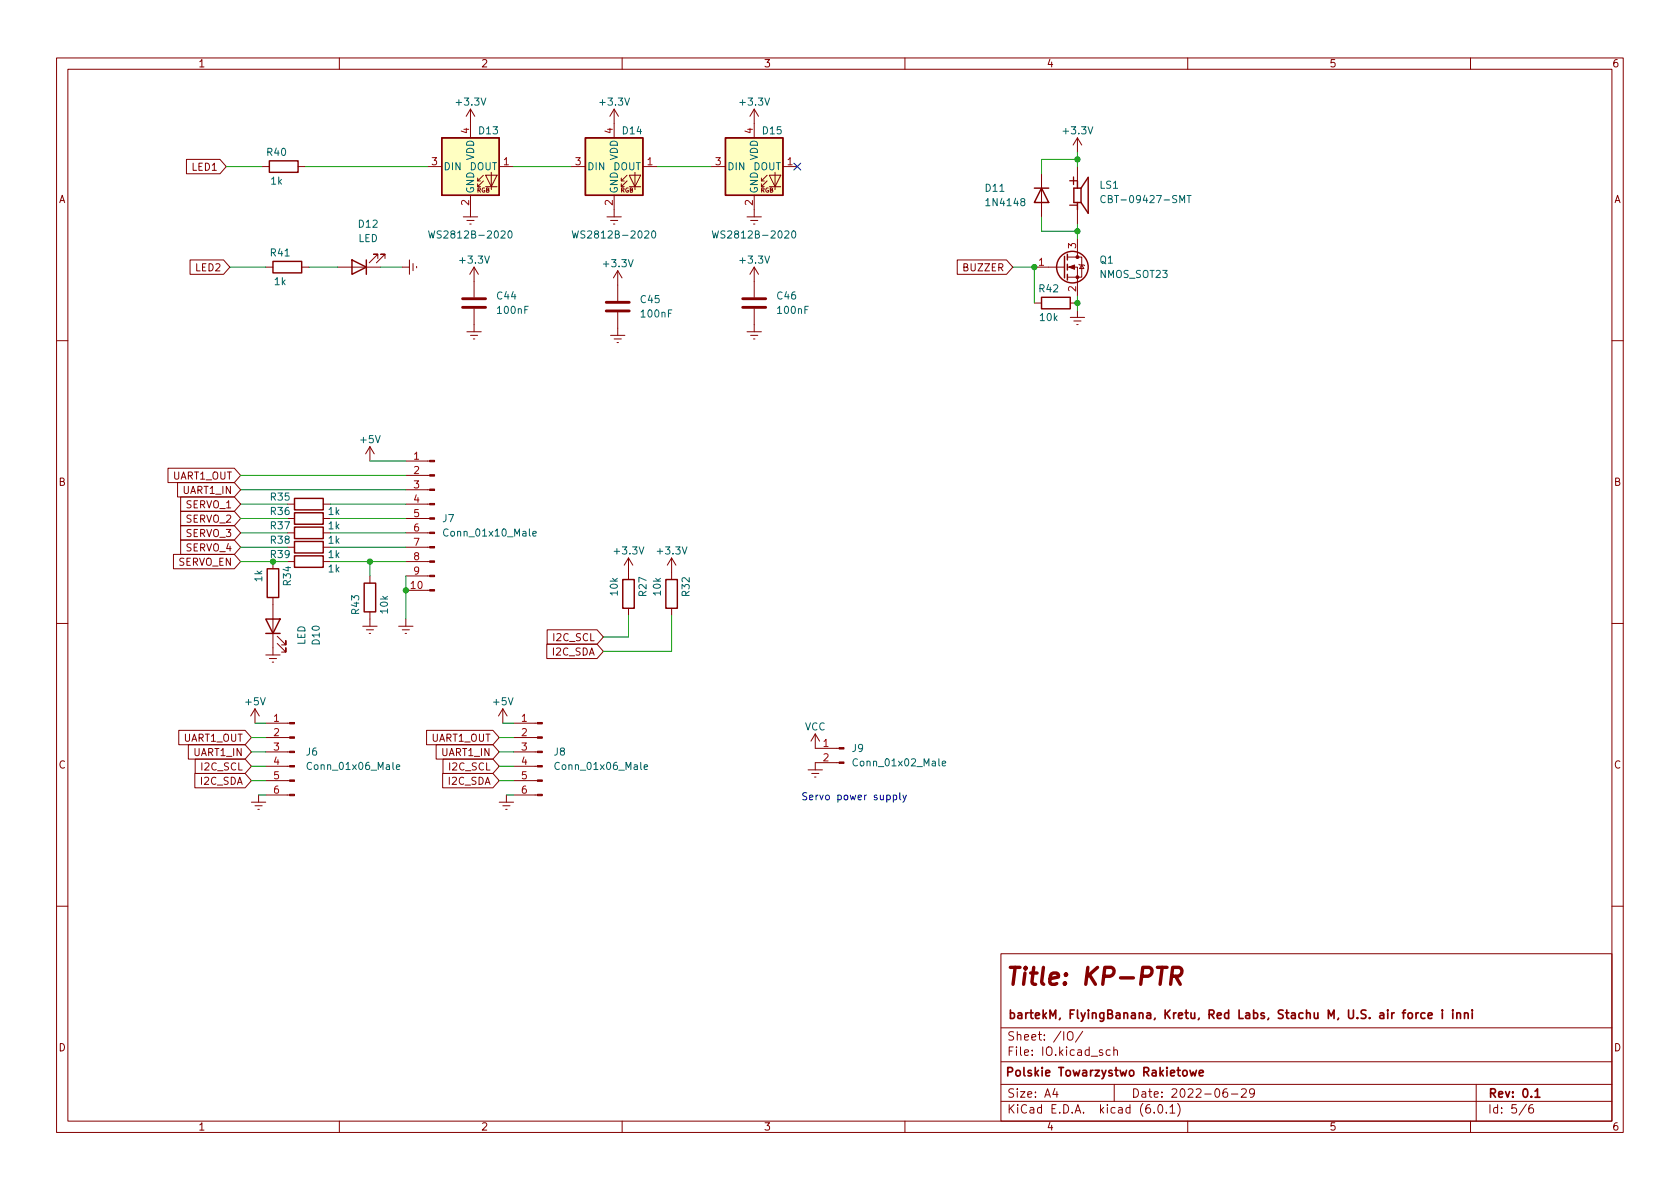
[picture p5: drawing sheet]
<svg xmlns="http://www.w3.org/2000/svg" width="297mm" height="210mm" viewBox="0 0 297 210" stroke-linecap="round" stroke-linejoin="round" font-family="sans-serif">
<g fill="none" stroke="#840000" stroke-width=".18">
<path d="M10 10.2h277v190.1h-277zM12 12.2h273v186.1h-273zM60 10.2v2M83.2 19.3l-.8 1.3M83.2 19.3v5.1M83.2 19.3l.7 1.3M108.6 19.3v5.1M108.6 19.3l-.8 1.3M108.6 19.3l.7 1.3M110 10.2v2M133.3 19.3l-.7 1.3M133.3 19.3v5.1"/>
<path d="M133.3 19.3l.8 1.3M160 10.2v2M210 10.2v2M260 10.2v2M33 28.2h5.9l1.1 1.3-1.1 1.2h-5.9zM46.4 29.5h1.2M52.7 29.5h1.3M75.6 29.5h2.5M81.9 38.3h2.6M82.5 39h1.3M83.1 39.6h.2M83.2 34.5v3.8"/>
<path d="M84.5 32h.5M85.5 32l-1 1v-.5M85.5 31l-1 1v-.5M85.9 31h2l-1 2zM85.9 33h2M86.9 30.5v3M88.3 29.5h2.5M101 29.5h2.5M107.3 38.3h2.6M107.9 39h1.3M108.5 39.6h.2M108.6 34.5v3.8"/>
<path d="M109.9 32h.5M110.9 32l-1 1v-.5M110.9 31l-1 1v-.5M111.3 31h2l-1 2zM111.3 33h2M112.3 30.5v3M113.7 29.5h2.5M125.7 29.5h2.6M132.1 38.3h2.5M132.7 39h1.3M133.2 39.6h.3M133.3 34.5v3.8"/>
<path d="M134.6 32h.5M135.6 32l-1 1v-.5M135.6 31l-1 1v-.5M136 31h2l-1 2zM136 33h2M137 30.5v3M138.4 29.5h2.6M184.1 30.7v7.6M190.5 24.4v2.5M190.5 29.5v2.5M190.5 37.1v2.5M190.5 24.4l-.8 1.2"/>
<path d="M190.5 24.4l.8 1.2M33.6 46h5.9l1.1 1.2-1.1 1.3h-5.9zM47 47.2h1.3M53.3 47.2h1.3M59.7 47.2h7.6M66.8 45.7v-.7h-.8h.8l-1.5 1.5M68.1 45.7v-.7h-.8h.8l-1.6 1.5M71.1 47.2h1.3M72.4 46v2.5M73 46.6v1.3M73.7 47.1v.3M82.5 58.7h2.6"/>
<path d="M83.2 59.3h1.3M83.7 59.9h.2M83.8 47.2v5.4M83.8 54.6v4.1M83.8 47.2l-.7 1.3M83.8 47.2l.8 1.3M107.9 59.3h2.6M108.6 59.9h1.3M109.2 47.9v5.3M109.2 55.2v4.1M109.2 47.9l-.7 1.2M109.2 47.9l.8 1.2"/>
<path d="M132.1 58.7h2.5M132.7 59.3h1.3M133.2 59.9h.3M133.3 47.2v5.4M133.3 54.6v4.1M133.3 47.2l-.7 1.3M133.3 47.2l.8 1.3M169.2 46h8.8l1.1 1.2-1.1 1.3h-8.8zM182.9 47.2h5.3M182.9 53.6h1.2M188.7 47.2h1.8v5.1M188.7 45.5h2.6v3.5h-2.6"/>
<path d="M189.2 53.6h1.3M189.2 56.1h2.6M189.9 56.8h1.2M190.4 57.4h.2M190.5 42.2v3.3M190.5 54.9v1.2M190.8 46.7l.1 .2h.7l.2 .1M191.3 46.9l.3 .6h-.7zM10 60.2h2M65.4 79l-.8 1.3M65.4 79v2.5M65.4 79l.8 1.3"/>
<path d="M109.1 60.6h.2M285 60.2h2M29.7 82.8h11.7l1.1 1.3-1.1 1.2h-11.7zM30.7 98h10.7l1.1 1.3-1.1 1.3h-10.7zM31.4 85.3h10l1.1 1.3-1.1 1.3h-10zM31.9 95.5h9.5l1.1 1.3-1.1 1.2h-9.5zM31.9 87.9h9.5l1.1 1.2-1.1 1.3h-9.5zM31.9 90.4h9.5l1.1 1.3-1.1 1.3h-9.5zM31.9 93h9.5l1.1 1.2-1.1 1.3h-9.5zM48.3 99.3v1.3M50.8 91.7h1.3M50.8 99.3h1.3"/>
<path d="M50.8 96.8h1.3M50.8 94.2h1.3M50.8 89.1h1.3M57.1 91.7h1.3M57.1 99.3h1.3M57.1 96.8h1.3M57.1 94.2h1.3M57.1 89.1h1.3M71.8 91.7h4.2M71.8 99.3h4.2M71.8 96.8h4.2M71.8 94.2h4.2"/>
<path d="M71.8 89.1h4.2M71.8 86.6h4.2M71.8 84.1h4.2M71.8 81.5h4.2M111.1 98.7v3.8M111.1 98.7l-.7 1.2M111.1 98.7l.8 1.2M118.7 98.7v3.8M118.7 98.7l-.7 1.2M118.7 98.7l.8 1.2M10 110.2h2M47 115.8h2.5"/>
<path d="M47.6 116.5h1.3M48.1 117.1h.3M48.3 105.7v10.1M49 113.8l1.5 1.5v-.8v.8h-.7M49 112.5l1.5 1.5v-.7v.7h-.7M64.1 110.7h2.6M64.8 111.4h1.2M65.3 112h.2M65.4 101.8v1.3M65.4 108.2v2.5M70.5 110.7h2.5M71.1 111.4h1.3"/>
<path d="M71.6 112h.3M71.8 109.5v1.2M71.8 104.4h4.2M71.8 101.8h4.2M96.7 113.9h8.9l1.1 1.3-1.1 1.3h-8.9zM96.7 111.4h8.9l1.1 1.2-1.1 1.3h-8.9zM111.1 107.6v1.2M118.7 107.6v1.2M285 110.2h2M31.6 129.2h11.7l1.1 1.2-1.1 1.3h-11.7zM33.3 131.7h10l1.1 1.3-1.1 1.2h-10zM34.4 136.8h8.9l1.1 1.2-1.1 1.3h-8.9z"/>
<path d="M34.5 134.2h8.8l1.1 1.3-1.1 1.3h-8.8zM45.1 125.3l-.8 1.3M45.1 125.3v2.6M45.1 125.3l.7 1.3M47 138h4.2M47 135.5h4.2M47 133h4.2M47 130.4h4.2M47 127.9h4.2M75.4 129.2h11.8l1.1 1.2-1.1 1.3h-11.8zM77.1 131.7h10.1l1.1 1.3-1.1 1.2h-10.1zM78.3 136.8h8.9l1.1 1.2-1.1 1.3h-8.9z"/>
<path d="M78.3 134.2h8.9l1.1 1.3-1.1 1.3h-8.9zM88.9 125.3l-.8 1.3M88.9 125.3v2.6M88.9 125.3l.8 1.3M90.8 138h4.2M90.8 135.5h4.2M90.8 133h4.2M90.8 130.4h4.2M90.8 127.9h4.2M142.9 136.1h2.5M143.5 136.8h1.3M144 137.4h.3"/>
<path d="M144.1 129.8v2.5h4.3M144.1 129.8l-.7 1.3M144.1 129.8l.8 1.3M148.4 134.9h-4.3v1.2M44.4 141.9h2.6M45.1 142.5h1.3M45.6 143.1h.2M45.7 140.6v1.3M47 140.6h4.2M88.3 141.9h2.5M88.9 142.5h1.3M89.4 143.1h.3"/>
<path d="M89.5 140.6v1.3M90.8 140.6h4.2M10 160.2h2M177 168.7h108v29.6h-108zM285 160.2h2M60 198.3v2M110 198.3v2M160 198.3v2M177 194.8h108M177 191.8h108M177 187.8h108M177 181.8h108"/>
<path d="M186.5 192.5l-.4 1h1M186.9 193v1M188.8 182.6a.5 .5 0 0 1 .6-.2 .5 .5 0 0 1 .3 .5v.5a.5 .5 0 0 1-.5 .6 .5 .5 0 0 1-.5-.6zM191.4 182.4l-1.3 1.9M196.3 185.7l-.4-.1-.3 .3v.4l.1 .3h.6M196.9 185.8l.2-.2 .4 .1 .1 .9M196.9 185.1v1.5M197 191.8v3M204.1 196.7v.1M204.9 195.4l.2-.1a.81 .81 0 0 1 .6 .7 .81 .81 0 0 1-.3 .8h-.2a.81 .81 0 0 1-.6-.6 .81 .81 0 0 1 .3-.8zM206.2 196.7v.1M206.9 195.8l.4-.5v1.5"/>
<path d="M206.9 196.8h.8M208.2 195.1a1.72 1.72 0 0 1 0 2.3M210 198.3v2M216.9 192.5a.59 .59 0 0 0-.7 .7v.5l.2 .3h.4l.2-.1 .1-.5-.2-.2-.4-.1-.3 .3M217.7 193.5h1.2M219.5 192.7l.6-.2 .2 .2 .1 .3-1 1h1M221.8 193.2l-.3 .3-.4-.1-.2-.2 .2-.6 .4-.1 .2 .2a.99 .99 0 0 1-.3 1.3h-.3M260 198.3v2M261 191.8v6.5M269.9 195.3l-1.3 1.9M271 195.3a.6 .6 0 0 0-.7 .7v.5l.1 .3h.5l.2-.1 .1-.5-.2-.2-.4-.1-.3 .3"/>
</g>
<g fill="none" stroke="#840000" stroke-width=".3">
<path d="M249 179.2l.2-.1 .5 .1v.6l-.1 .2-.4 .1-.2-.1zM250.4 179.1v1M250.8 179.1l-.3 .1-.1 .2M251.9 179.2l-.4-.1-.3 .3v.4l.2 .2h.5M252.5 179.6l.7-.1v-.3l-.5-.1-.2 .2 .1 .7h.6M255 178.6v.1M255 179.1v1M256.9 178.6v.1M256.9 179.1v1M257.6 179.2l.2-.1 .4 .1v.9M257.6 179.1v1M258.9 179.2l.3-.1 .3 .1 .1 .9"/>
<path d="M258.9 179.1v1M260.3 178.6v.1M260.3 179.1v1M210.4 189.3l.3 1 .3-.8 .3 .8 .2-1M212 189.8l.8-.2-.1-.3h-.4l-.3 .2 .1 .7h.6M271.4 193l.4-.5v1.5M271.4 194h.9"/>
</g>
<path d="M204.6 171.1h1.7M207.1 172.6h1.2a.83 .83 0 0 0 .7-.7 .83 .83 0 0 0-.5-.8h-1.2l-.3 3M207.9 172.6l.8 1.5" fill="none" stroke="#840000" stroke-width=".6"/>
<path d="M81.8 54.4h4.1M81.8 52.8h4.1M107.2 55h4.1M107.2 53.5h4.1M131.3 54.4h4.1M131.3 52.8h4.1" fill="none" stroke="#840000" stroke-width=".51"/>
<g fill="#ffffc2" stroke="#ffffc2" stroke-width=".18">
<path d="M78.1 24.4h10.2v10.1h-10.2z"/>
<path d="M128.3 24.4h10.1v10.1h-10.1z"/>
<path d="M103.5 24.4h10.2v10.1h-10.2z"/>
</g>
<g fill="none" stroke="#840000" stroke-width=".25">
<path d="M47.6 28.4h5.1v2.1h-5.1zM78.1 24.4h10.2v10.1h-10.2zM103.5 24.4h10.2v10.1h-10.2zM128.3 24.4h10.1v10.1h-10.1zM182.9 33.3h2.5M184.1 33.3l1.3 2.5h-2.5zM189.9 33.3v2.5M190.5 35.8h.6M192.4 31.4v6.3l-1.3-1.9v-2.5zM48.3 46.2h5v2.1h-5zM62.2 46l2.6 1.2-2.6 1.3zM64.8 46v2.5"/>
<path d="M184.1 52.6h5.1v2h-5.1zM188.2 45.3v3.8M188.7 45v1M188.7 46.7v1M188.7 48.5v1M52.1 90.7h5v2h-5zM52.1 88.1h5v2.1h-5zM52.1 93.2h5v2h-5zM52.1 95.8h5v2h-5zM52.1 98.3h5v2h-5zM47 109.5h2.5l-1.2 2.5zM47 112h2.5"/>
<path d="M47.2 100.6h2.1v5.1h-2.1zM64.4 103.1h2v5.1h-2zM110.1 102.5h2v5.1h-2zM117.7 102.5h2.1v5.1h-2.1z"/>
<circle cx="189.6" cy="47.2" r="2.79"/>
</g>
<g fill="none" stroke="#006464" stroke-width=".18">
<path d="M195.4 34.7a.6 .6 0 0 0-.8 .4 .6 .6 0 0 0 .6 .7l.2-.1M209.9 34.6h.7M210.2 34.6v1.2M75.8 40.8l.3 1.3 .2-.9 .3 .9 .3-1.3M89.9 40.9l.2-.1a.68 .68 0 0 1 .4 .7 .68 .68 0 0 1-.4 .6l-.2-.1-.1-.4zM101.2 40.8l.3 1.3 .2-.9 .3 .9 .3-1.3M115.3 40.9l.2-.1a.68 .68 0 0 1 .4 .7 .68 .68 0 0 1-.4 .6l-.2-.1-.1-.4zM125.9 40.8l.3 1.3 .3-.9 .2 .9 .3-1.3M140.1 40.9l.2-.1a.68 .68 0 0 1 .4 .7 .68 .68 0 0 1-.4 .6l-.2-.1-.1-.4zM94.2 94.4l.6-.1v-.3h-.4l-.2 .1 .1 .6h.5M70.1 135.7l.6-.2-.1-.2-.3-.1-.2 .2v.6h.5M113.9 135.7l.6-.2-.1-.2-.3-.1-.2 .2 .1 .6h.4"/>
<path d="M166.6 135l.6-.1-.1-.2-.3-.1-.2 .2 .1 .6h.4"/>
</g>
<g fill="#840000" stroke="#840000" stroke-width=".18">
<path d="M51.2 140.5h.9v.2h-.9z"/>
<path d="M51.2 137.9h.9v.3h-.9z"/>
<path d="M51.2 135.4h.9v.2h-.9z"/>
<path d="M51.2 132.8h.9v.3h-.9z"/>
<path d="M51.2 130.3h.9v.3h-.9z"/>
<path d="M51.2 127.8h.9v.2h-.9z"/>
<path d="M95 140.5h.9v.2h-.9z"/>
<path d="M95 137.9h.9v.3h-.9z"/>
<path d="M95 135.4h.9v.2h-.9z"/>
<path d="M95 132.8h.9v.3h-.9z"/>
<path d="M95 130.3h.9v.3h-.9z"/>
<path d="M95 127.8h.9v.2h-.9z"/>
<path d="M189 47.2l1-.3v.7z"/>
<path d="M148.4 134.7h.8v.3h-.8z"/>
<path d="M148.4 132.2h.8v.3h-.8z"/>
<path d="M76 104.3h.8v.2h-.8z"/>
<path d="M76 101.7h.8v.3h-.8z"/>
<path d="M76 99.2h.8v.2h-.8z"/>
<path d="M76 96.6h.8v.3h-.8z"/>
<path d="M76 94.1h.8v.3h-.8z"/>
<path d="M76 91.6h.8v.2h-.8z"/>
<path d="M76 89h.8v.3h-.8z"/>
<path d="M76 86.5h.8v.2h-.8z"/>
<path d="M76 83.9h.8v.3h-.8z"/>
<path d="M76 81.4h.8v.3h-.8z"/>
<circle cx="190.5" cy="49" r=".25"/>
<circle cx="190.5" cy="45.5" r=".25"/>
</g>
<path d="M157.9 140.7l.4-.1 .3 .2-.2 .6h-.5M157.9 140.6v1.3M159.1 140.2v1.1l.2 .1M159.6 140.6l.3 .8M160.2 140.6l-.4 1.1-.2 .2" fill="none" stroke="#0000c2" stroke-width=".18"/>
<g fill="none" stroke="#009600" stroke-width=".18">
<path d="M40 29.5h6.4M54 29.5h21.6M90.8 29.5h10.2M116.2 29.5h9.5M184.1 38.3v2.6h6.4M190.5 26.9v2.6M190.5 39.6v2.6M190.5 28.2h-6.4v2.5M40.6 47.2h6.4M54.6 47.2h5.1M67.3 47.2h3.8M179.1 47.2h3.8v6.4"/>
<path d="M190.5 52.3v2.6M42.5 96.8h8.3M42.5 99.3h5.8M42.5 89.1h8.3M42.5 84.1h29.3M42.5 91.7h8.3M42.5 94.2h8.3M42.5 86.6h29.3M58.4 96.8h13.4M58.4 99.3h13.4M58.4 89.1h13.4M58.4 91.7h13.4"/>
<path d="M58.4 94.2h13.4M65.4 99.3v2.5M65.4 81.5h6.4M71.8 101.8v7.7M111.1 108.8v3.8h-4.4M118.7 108.8v6.4h-12M44.4 130.4h2.6M44.4 135.5h2.6M44.4 133h2.6M44.4 138h2.6M45.1 127.9h1.9M88.3 130.4h2.5"/>
<path d="M88.3 135.5h2.5M88.3 133h2.5M88.3 138h2.5M88.9 127.9h1.9M45.7 140.6h1.3M89.5 140.6h1.3"/>
</g>
<path d="M140.4 28.8l1.2 1.3M141.6 28.8l-1.2 1.3" fill="none" stroke="#000084" stroke-width=".18"/>
<g fill="#009600" stroke="#009600" stroke-width=".18">
<circle cx="71.8" cy="104.4" r=".46"/>
<circle cx="48.3" cy="99.3" r=".46"/>
<circle cx="65.4" cy="99.3" r=".46"/>
<circle cx="190.5" cy="28.2" r=".46"/>
<circle cx="190.5" cy="40.9" r=".46"/>
<circle cx="190.5" cy="53.6" r=".46"/>
<circle cx="182.9" cy="47.2" r=".46"/>
</g>
<text font-size="4.2" fill="#840000" x="177.6" y="174.2">Title: KP-PTR</text>
<g font-size="2.5" fill="#840000">
<text x="189.1" y="32.7">+</text>
<text x="189.4" y="37">-</text>
</g>
<g font-size="2.1" fill="#840000">
<text x="178" y="184">Sheet: /IO/</text>
<text x="178.1" y="180.2">bartekM, FlyingBanana, Kretu, Red Labs, Stachu M, U.S. air force i inni</text>
<text x="177.6" y="190.3">Polskie Towarzystwo Rakietowe</text>
<text x="178" y="186.7">File: IO.kicad_sch</text>
<text x="178" y="196.9">KiCad E.D.A. kicad (6.0.1)</text>
<text x="178" y="194.1">Size: A4</text>
<text x="200" y="194.1">Date: 2022-06-29</text>
<text x="263" y="194.1">Rev: 0.1</text>
<text x="263" y="196.9">Id: 5/6</text>
</g>
<g font-size="1.8" fill="#840000">
<text x="35" y="11.9">1</text>
<text x="85" y="11.9">2</text>
<text x="135" y="11.9">3</text>
<text x="185" y="11.9">4</text>
<text x="235" y="11.9">5</text>
<text x="285" y="11.9">6</text>
<text x="10.3" y="35.9">A</text>
<text x="34.1" y="30.2">LED1</text>
<text x="285.3" y="35.9">A</text>
<text x="34.7" y="48">LED2</text>
<text x="170.5" y="48">BUZZER</text>
<text x="10.3" y="85.9">B</text>
<text x="30.5" y="84.8">UART1_OUT</text>
<text x="32.5" y="87.3">UART1_IN</text>
<text x="33" y="89.9">SERVO_1</text>
<text x="285.3" y="85.9">B</text>
<text x="33" y="92.4">SERVO_2</text>
<text x="33" y="95">SERVO_3</text>
<text x="31.5" y="100">SERVO_EN</text>
<text x="33" y="97.5">SERVO_4</text>
<text x="98" y="113.4">I2C_SCL</text>
<text x="97.8" y="115.9">I2C_SDA</text>
<text x="32.4" y="131.1">UART1_OUT</text>
<text x="76.2" y="131.1">UART1_OUT</text>
<text x="10.3" y="135.9">C</text>
<text x="34.4" y="133.7">UART1_IN</text>
<text x="35.7" y="136.2">I2C_SCL</text>
<text x="78.2" y="133.7">UART1_IN</text>
<text x="79.6" y="136.2">I2C_SCL</text>
<text x="285.3" y="135.9">C</text>
<text x="35.6" y="138.8">I2C_SDA</text>
<text x="79.4" y="138.8">I2C_SDA</text>
<text x="10.3" y="185.9">D</text>
<text x="285.3" y="185.9">D</text>
<text x="35" y="199.9">1</text>
<text x="85" y="199.9">2</text>
<text x="135" y="199.9">3</text>
<text x="185" y="199.9">4</text>
<text x="235" y="199.9">5</text>
<text x="285" y="199.9">6</text>
</g>
<g font-size="1.8" fill="#006464">
<text x="80.8" y="18.7">+3.3V</text>
<text x="84.7" y="23.7">D13</text>
<text x="106.2" y="18.7">+3.3V</text>
<text x="110.1" y="23.7">D14</text>
<text x="131" y="18.7">+3.3V</text>
<text x="134.9" y="23.7">D15</text>
<text x="188.2" y="23.7">+3.3V</text>
<text x="47.3" y="27.6">R40</text>
<text x="83.8" y="28.4" transform="rotate(-90 83.8 28.4)">VDD</text>
<text x="109.2" y="28.4" transform="rotate(-90 109.2 28.4)">VDD</text>
<text x="134" y="28.4" transform="rotate(-90 134 28.4)">VDD</text>
<text x="47.9" y="32.6">1k</text>
<text x="78.4" y="30.1">DIN</text>
<text x="83" y="30.1">DOUT</text>
<text x="83.8" y="34.3" transform="rotate(-90 83.8 34.3)">GND</text>
<text x="103.8" y="30.1">DIN</text>
<text x="108.4" y="30.1">DOUT</text>
<text x="109.2" y="34.3" transform="rotate(-90 109.2 34.3)">GND</text>
<text x="128.5" y="30.1">DIN</text>
<text x="133.2" y="30.1">DOUT</text>
<text x="134" y="34.3" transform="rotate(-90 134 34.3)">GND</text>
<text x="174.3" y="33.9">D11</text>
<text x="194.5" y="33.4">LS1</text>
<text x="195.8" y="35.9">CBT-09427-SMT</text>
<text x="63.5" y="40.3">D12</text>
<text x="174.7" y="36.4">1N4148</text>
<text x="47.9" y="45.3">R41</text>
<text x="63.3" y="42.8">LED</text>
<text x="76.9" y="42.2">WS2812B-2020</text>
<text x="81.5" y="46.6">+3.3V</text>
<text x="102.3" y="42.2">WS2812B-2020</text>
<text x="106.9" y="47.2">+3.3V</text>
<text x="127.1" y="42.2">WS2812B-2020</text>
<text x="131" y="46.6">+3.3V</text>
<text x="194.5" y="46.6">Q1</text>
<text x="48.5" y="50.4">1k</text>
<text x="87.9" y="53">C44</text>
<text x="113.3" y="53.6">C45</text>
<text x="137.5" y="53">C46</text>
<text x="183.8" y="51.7">R42</text>
<text x="194.6" y="49.1">NMOS_SOT23</text>
<text x="88.1" y="55.5">100nF</text>
<text x="113.5" y="56.1">100nF</text>
<text x="137.6" y="55.5">100nF</text>
<text x="183.9" y="56.8">10k</text>
<text x="63.8" y="78.4">+5V</text>
<text x="47.9" y="88.5">R35</text>
<text x="47.9" y="91.1">R36</text>
<text x="47.9" y="93.6">R37</text>
<text x="58.1" y="93.6">1k</text>
<text x="58.1" y="91.1">1k</text>
<text x="78.3" y="92.3">J7</text>
<text x="79" y="94.9">Conn_01x10_Male</text>
<text x="47.9" y="96.1">R38</text>
<text x="58.1" y="96.1">1k</text>
<text x="58.1" y="98.7">1k</text>
<text x="58.1" y="101.2">1k</text>
<text x="108.8" y="98">+3.3V</text>
<text x="116.4" y="98">+3.3V</text>
<text x="46.4" y="102.8" transform="rotate(-90 46.4 102.8)">1k</text>
<text x="51.4" y="103.5" transform="rotate(-90 51.4 103.5)">R34</text>
<text x="109.2" y="105.2" transform="rotate(-90 109.2 105.2)">10k</text>
<text x="114.3" y="105.4" transform="rotate(-90 114.3 105.4)">R27</text>
<text x="116.8" y="105.2" transform="rotate(-90 116.8 105.2)">10k</text>
<text x="121.9" y="105.4" transform="rotate(-90 121.9 105.4)">R32</text>
<text x="56.5" y="113.9" transform="rotate(-90 56.5 113.9)">D10</text>
<text x="63.5" y="108.6" transform="rotate(-90 63.5 108.6)">R43</text>
<text x="68.6" y="108.4" transform="rotate(-90 68.6 108.4)">10k</text>
<text x="54" y="114.1" transform="rotate(-90 54 114.1)">LED</text>
<text x="43.5" y="124.7">+5V</text>
<text x="87.3" y="124.7">+5V</text>
<text x="142.3" y="129.2">VCC</text>
<text x="54.2" y="133.6">J6</text>
<text x="54.8" y="136.1">Conn_01x06_Male</text>
<text x="98" y="133.6">J8</text>
<text x="98.6" y="136.1">Conn_01x06_Male</text>
<text x="150.7" y="133">J9</text>
<text x="151.3" y="135.5">Conn_01x02_Male</text>
</g>
<g font-size="1.8" fill="#a90000">
<text x="82.9" y="23.6" transform="rotate(-90 82.9 23.6)">4</text>
<text x="108.3" y="23.6" transform="rotate(-90 108.3 23.6)">4</text>
<text x="133.1" y="23.6" transform="rotate(-90 133.1 23.6)">4</text>
<text x="76.3" y="29.2">3</text>
<text x="89" y="29.2">1</text>
<text x="101.7" y="29.2">3</text>
<text x="114.4" y="29.2">1</text>
<text x="126.5" y="29.2">3</text>
<text x="139.2" y="29.2">1</text>
<text x="82.9" y="36.3" transform="rotate(-90 82.9 36.3)">2</text>
<text x="108.3" y="36.3" transform="rotate(-90 108.3 36.3)">2</text>
<text x="133.1" y="36.3" transform="rotate(-90 133.1 36.3)">2</text>
<text x="183.7" y="47">1</text>
<text x="190.2" y="43.9" transform="rotate(-90 190.2 43.9)">3</text>
<text x="190.2" y="51.5" transform="rotate(-90 190.2 51.5)">2</text>
<text x="73.2" y="81.3">1</text>
<text x="73.2" y="83.8">2</text>
<text x="73.2" y="86.4">3</text>
<text x="73.2" y="88.9">4</text>
<text x="73.2" y="91.4">5</text>
<text x="73.2" y="94">6</text>
<text x="73.2" y="96.5">7</text>
<text x="73.2" y="99.1">8</text>
<text x="73.2" y="101.6">9</text>
<text x="72.7" y="104.1">10</text>
<text x="48.4" y="127.6">1</text>
<text x="48.4" y="130.2">2</text>
<text x="92.2" y="127.6">1</text>
<text x="92.2" y="130.2">2</text>
<text x="48.4" y="132.7">3</text>
<text x="48.4" y="135.2">4</text>
<text x="48.4" y="137.8">5</text>
<text x="92.2" y="132.7">3</text>
<text x="92.2" y="135.2">4</text>
<text x="92.2" y="137.8">5</text>
<text x="145.6" y="132.1">1</text>
<text x="145.6" y="134.6">2</text>
<text x="48.4" y="140.3">6</text>
<text x="92.2" y="140.3">6</text>
</g>
<text font-size="1.8" fill="#009600" x="47.9" y="98.7">R39</text>
<text font-size="1.8" fill="#0000c2" x="141.6" y="141.5">Servo power supply</text>
<g font-size="1.1" fill="#840000">
<text x="84.3" y="34">RGB</text>
<text x="109.7" y="34">RGB</text>
<text x="134.5" y="34">RGB</text>
</g>
</svg>
